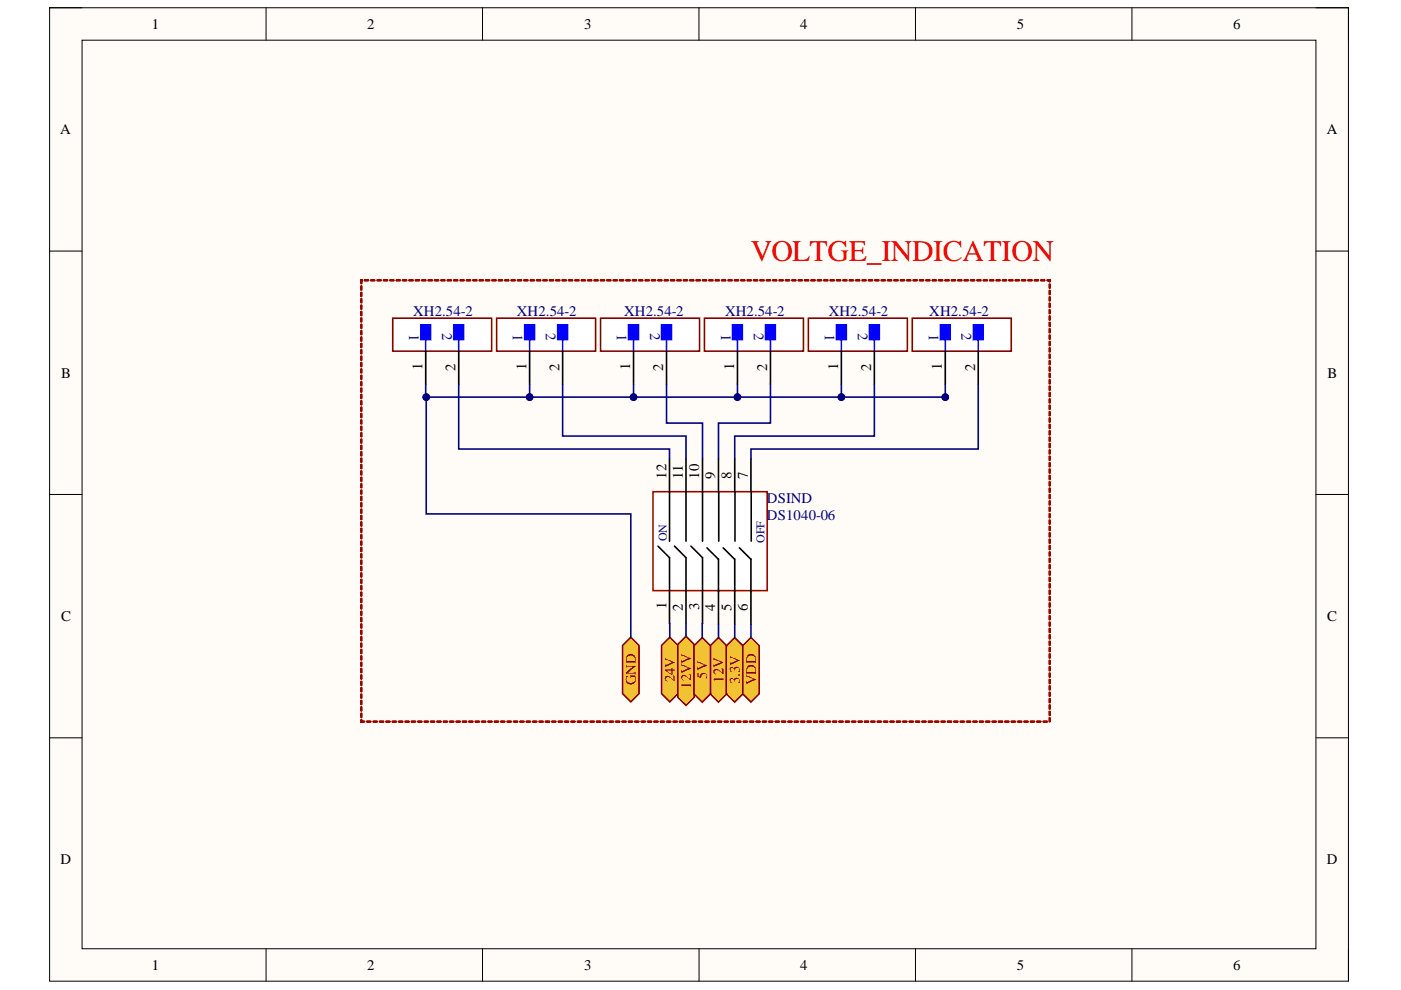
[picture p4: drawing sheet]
<svg xmlns="http://www.w3.org/2000/svg" width="297mm" height="210mm" viewBox="0 0 297 210" stroke-linecap="round" stroke-linejoin="round" font-family="sans-serif">
<path d="M10.5 1.6h275.4v206.4h-275.4z" fill-rule="evenodd" fill="#fffcf8"/>
<path d="M10.5 1.6h275.4v206.4h-275.4z" fill="none" stroke="#000" stroke-width=".21"/>
<path d="M17.4 8.5h261.6v192.7h-261.6z" fill-rule="evenodd" fill="#fffcf8"/>
<g fill="none" stroke="#000" stroke-width=".21">
<path d="M10.5 1.6h6.9M17.4 8.5h261.6v192.7h-261.6zM56.4 1.6v6.9M102.3 1.6v6.9M148.2 1.6v6.9M194.1 1.6v6.9M240 1.6v6.9M279 1.6h6.9v6.9M10.5 53.2h6.9M279 53.2h6.9M10.5 104.8h6.9M279 104.8h6.9"/>
<path d="M10.5 156.4h6.9M279 156.4h6.9M56.4 201.2v6.8M102.3 201.2v6.8M148.2 201.2v6.8M194.1 201.2v6.8M240 201.2v6.8M285.9 201.2v6.8"/>
</g>
<path d="M83.3 67.5h20.9v7h-20.9z" fill-rule="evenodd" fill="#fff"/>
<path d="M83.3 67.5h20.9v7h-20.9z" fill="none" stroke="#800000" stroke-width=".34"/>
<path d="M89.2 68.9h2.1v3.1h-2.1z" fill-rule="evenodd" fill="#00f"/>
<path d="M89.2 68.9h2.1v3.1h-2.1zM90.3 72v2.5" fill="none" stroke="#00f" stroke-width=".34"/>
<path d="M96.2 68.9h2.1v3.1h-2.1z" fill-rule="evenodd" fill="#00f"/>
<path d="M96.2 68.9h2.1v3.1h-2.1zM97.3 72v2.5" fill="none" stroke="#00f" stroke-width=".34"/>
<path d="M90.3 74.5v6.9M97.3 74.5v6.9" fill="none" stroke="#000" stroke-width=".34"/>
<path d="M132 136.9l1.7-1.8 1.8 1.8v10.2l-1.8 1.7-1.7-1.7z" fill-rule="evenodd" fill="#f1c232"/>
<path d="M132 136.9l1.7-1.8 1.8 1.8v10.2l-1.8 1.7-1.7-1.7z" fill="none" stroke="#800000" stroke-width=".34"/>
<path d="M105.3 67.5h21v7h-21z" fill-rule="evenodd" fill="#fff"/>
<path d="M105.3 67.5h21v7h-21z" fill="none" stroke="#800000" stroke-width=".34"/>
<path d="M111.2 68.9h2.1v3.1h-2.1z" fill-rule="evenodd" fill="#00f"/>
<path d="M111.2 68.9h2.1v3.1h-2.1zM112.3 72v2.5" fill="none" stroke="#00f" stroke-width=".34"/>
<path d="M118.2 68.9h2.1v3.1h-2.1z" fill-rule="evenodd" fill="#00f"/>
<path d="M118.2 68.9h2.1v3.1h-2.1zM119.3 72v2.5" fill="none" stroke="#00f" stroke-width=".34"/>
<path d="M112.3 74.5v6.9M119.3 74.5v6.9" fill="none" stroke="#000" stroke-width=".34"/>
<path d="M127.3 67.5h21v7h-21z" fill-rule="evenodd" fill="#fff"/>
<path d="M127.3 67.5h21v7h-21z" fill="none" stroke="#800000" stroke-width=".34"/>
<path d="M133.3 68.9h2.1v3.1h-2.1z" fill-rule="evenodd" fill="#00f"/>
<path d="M133.3 68.9h2.1v3.1h-2.1zM134.3 72v2.5" fill="none" stroke="#00f" stroke-width=".34"/>
<path d="M140.3 68.9h2.1v3.1h-2.1z" fill-rule="evenodd" fill="#00f"/>
<path d="M140.3 68.9h2.1v3.1h-2.1zM141.3 72v2.5" fill="none" stroke="#00f" stroke-width=".34"/>
<path d="M134.3 74.5v6.9M141.3 74.5v6.9" fill="none" stroke="#000" stroke-width=".34"/>
<path d="M149.4 67.5h20.9v7h-20.9z" fill-rule="evenodd" fill="#fff"/>
<path d="M149.4 67.5h20.9v7h-20.9z" fill="none" stroke="#800000" stroke-width=".34"/>
<path d="M155.3 68.9h2.1v3.1h-2.1z" fill-rule="evenodd" fill="#00f"/>
<path d="M155.3 68.9h2.1v3.1h-2.1zM156.3 72v2.5" fill="none" stroke="#00f" stroke-width=".34"/>
<path d="M162.3 68.9h2.1v3.1h-2.1z" fill-rule="evenodd" fill="#00f"/>
<path d="M162.3 68.9h2.1v3.1h-2.1zM163.3 72v2.5" fill="none" stroke="#00f" stroke-width=".34"/>
<path d="M156.3 74.5v6.9M163.3 74.5v6.9" fill="none" stroke="#000" stroke-width=".34"/>
<path d="M171.4 67.5h21v7h-21z" fill-rule="evenodd" fill="#fff"/>
<path d="M171.4 67.5h21v7h-21z" fill="none" stroke="#800000" stroke-width=".34"/>
<path d="M177.3 68.9h2.1v3.1h-2.1z" fill-rule="evenodd" fill="#00f"/>
<path d="M177.3 68.9h2.1v3.1h-2.1zM178.4 72v2.5" fill="none" stroke="#00f" stroke-width=".34"/>
<path d="M184.3 68.9h2.1v3.1h-2.1z" fill-rule="evenodd" fill="#00f"/>
<path d="M184.3 68.9h2.1v3.1h-2.1zM185.4 72v2.5" fill="none" stroke="#00f" stroke-width=".34"/>
<path d="M178.4 74.5v7M185.4 74.5v7" fill="none" stroke="#000" stroke-width=".34"/>
<path d="M193.4 67.5h21v7h-21z" fill-rule="evenodd" fill="#fff"/>
<path d="M193.4 67.5h21v7h-21z" fill="none" stroke="#800000" stroke-width=".34"/>
<path d="M199.4 68.9h2.1v3.1h-2.1z" fill-rule="evenodd" fill="#00f"/>
<path d="M199.4 68.9h2.1v3.1h-2.1zM200.4 72v2.5" fill="none" stroke="#00f" stroke-width=".34"/>
<path d="M206.4 68.9h2.1v3.1h-2.1z" fill-rule="evenodd" fill="#00f"/>
<path d="M206.4 68.9h2.1v3.1h-2.1zM207.4 72v2.5" fill="none" stroke="#00f" stroke-width=".34"/>
<path d="M200.4 74.5v7M207.4 74.5v7" fill="none" stroke="#000" stroke-width=".34"/>
<path d="M76.5 152.5l.3 .2v.3l-.2 .2-.2-.2zM76.5 151.2l.3 .1v.7l-.2 .2-.2-.2zM76.5 149.8l.3 .2v.6l-.2 .2-.2-.2zM76.5 148.5l.3 .1v.7l-.2 .2-.2-.2zM76.5 147.1l.3 .2v.6l-.2 .2-.2-.2zM76.5 145.8l.3 .1v.7l-.2 .2-.2-.2zM76.5 144.4l.3 .2v.6l-.2 .2-.2-.2zM76.5 143.1l.3 .1v.7l-.2 .1-.2-.1zM76.5 141.7l.3 .1v.7l-.2 .2-.2-.2zM76.5 140.4l.3 .1v.7l-.2 .1-.2-.1zM76.5 139l.3 .1v.7l-.2 .2-.2-.2zM76.5 137.7l.3 .1v.7l-.2 .1-.2-.1zM76.5 136.3l.3 .1v.7l-.2 .2-.2-.2zM76.5 135l.3 .1v.7l-.2 .1-.2-.1zM76.5 133.6l.3 .1v.7l-.2 .2-.2-.2zM76.5 132.3l.3 .1v.7l-.2 .1-.2-.1zM76.5 130.9l.3 .1v.7l-.2 .2-.2-.2zM76.5 129.6l.3 .1v.7l-.2 .1-.2-.1zM76.5 128.2l.3 .1v.7l-.2 .2-.2-.2zM76.5 126.9l.3 .1v.7l-.2 .1-.2-.1zM76.5 125.5l.3 .1v.7l-.2 .2-.2-.2zM76.5 124.2l.3 .1v.7l-.2 .1-.2-.1zM76.5 122.8l.3 .1v.7l-.2 .2-.2-.2zM76.5 121.5l.3 .1v.6l-.2 .2-.2-.2zM76.5 120.1l.3 .1v.7l-.2 .2-.2-.2zM76.5 118.7l.3 .2v.6l-.2 .2-.2-.2zM76.5 117.4l.3 .1v.7l-.2 .2-.2-.2zM76.5 116l.3 .2v.6l-.2 .2-.2-.2zM76.5 114.7l.3 .1v.7l-.2 .2-.2-.2zM76.5 113.3l.3 .2v.6l-.2 .2-.2-.2zM76.5 112l.3 .1v.7l-.2 .2-.2-.2zM76.5 110.6l.3 .2v.6l-.2 .2-.2-.2zM76.5 109.3l.3 .1v.7l-.2 .1-.2-.1zM76.5 107.9l.3 .2v.6l-.2 .2-.2-.2zM76.5 106.6l.3 .1v.7l-.2 .1-.2-.1zM76.5 105.2l.3 .1v.7l-.2 .2-.2-.2zM76.5 103.9l.3 .1v.7l-.2 .1-.2-.1zM76.5 102.5l.3 .1v.7l-.2 .2-.2-.2zM76.5 101.2l.3 .1v.7l-.2 .1-.2-.1zM76.5 99.8l.3 .1v.7l-.2 .2-.2-.2zM76.5 98.5l.3 .1v.7l-.2 .1-.2-.1zM76.5 97.1l.3 .1v.7l-.2 .2-.2-.2zM76.5 95.8l.3 .1v.7l-.2 .1-.2-.1zM76.5 94.4l.3 .1v.7l-.2 .2-.2-.2zM76.5 93.1l.3 .1v.7l-.2 .1-.2-.1zM76.5 91.7l.3 .1v.7l-.2 .2-.2-.2zM76.5 90.4l.3 .1v.7l-.2 .1-.2-.1zM76.5 89l.3 .1v.7l-.2 .2-.2-.2zM76.5 87.7l.3 .1v.6l-.2 .2-.2-.2zM76.5 86.3l.3 .1v.7l-.2 .2-.2-.2zM76.5 84.9l.3 .2v.6l-.2 .2-.2-.2zM76.5 83.6l.3 .1v.7l-.2 .2-.2-.2zM76.5 82.2l.3 .2v.6l-.2 .2-.2-.2zM76.5 80.9l.3 .1v.7l-.2 .2-.2-.2zM76.5 79.5l.3 .2v.6l-.2 .2-.2-.2zM76.5 78.2l.3 .1v.7l-.2 .2-.2-.2zM76.5 76.8l.3 .2v.6l-.2 .2-.2-.2zM76.5 75.5l.3 .1v.7l-.2 .1-.2-.1zM76.5 74.1l.3 .2v.6l-.2 .2-.2-.2zM76.5 72.8l.3 .1v.7l-.2 .1-.2-.1zM76.5 71.4l.3 .1v.7l-.2 .2-.2-.2zM76.5 70.1l.3 .1v.7l-.2 .1-.2-.1zM76.5 68.7l.3 .1v.7l-.2 .2-.2-.2zM76.5 67.4l.3 .1v.7l-.2 .1-.2-.1zM76.5 66l.3 .1v.7l-.2 .2-.2-.2zM76.5 64.7l.3 .1v.7l-.2 .1-.2-.1zM76.5 63.3l.3 .1v.7l-.2 .2-.2-.2zM76.5 62l.3 .1v.7l-.2 .1-.2-.1zM76.5 60.6l.3 .1v.7l-.2 .2-.2-.2zM76.4 59.3l.4 .1-.2 .2 .2-.2v.7l-.2 .1-.2-.1zM77.2 59.3h.8l.2 .1-.2 .2h-.7zM78.6 59.3h.8l.1 .1-.1 .2h-.7zM79.9 59.3h.8l.2 .1-.2 .2h-.7zM81.3 59.3h.8l.1 .1-.1 .2h-.7zM82.6 59.3h.8l.2 .1-.2 .2h-.7zM84 59.3h.8l.1 .1-.1 .2h-.7zM85.3 59.3h.8l.2 .1-.2 .2h-.6zM86.7 59.3h.8l.2 .1-.2 .2h-.7zM88 59.3h.8l.2 .1-.2 .2h-.6zM89.4 59.3h.8l.2 .1-.2 .2h-.7zM90.7 59.3h.8l.2 .1-.2 .2h-.6zM92.1 59.3h.8l.2 .1-.2 .2h-.7zM93.5 59.3h.7l.2 .1-.2 .2h-.6zM94.8 59.3h.8l.2 .1-.2 .2h-.7zM96.2 59.3h.8l.1 .1-.1 .2h-.7zM97.5 59.3h.8l.2 .1-.2 .2h-.7zM98.9 59.3h.8l.1 .1-.1 .2h-.7zM100.2 59.3h.8l.2 .1-.2 .2h-.7zM101.6 59.3h.8l.1 .1-.1 .2h-.7zM102.9 59.3h.8l.2 .1-.2 .2h-.7zM104.3 59.3h.8l.1 .1-.1 .2h-.7zM105.6 59.3h.8l.2 .1-.2 .2h-.7zM107 59.3h.8l.1 .1-.1 .2h-.7zM108.3 59.3h.8l.2 .1-.2 .2h-.6zM109.7 59.3h.8l.2 .1-.2 .2h-.7zM111 59.3h.8l.2 .1-.2 .2h-.6zM112.4 59.3h.8l.2 .1-.2 .2h-.7zM113.7 59.3h.8l.2 .1-.2 .2h-.6zM115.1 59.3h.8l.2 .1-.2 .2h-.7zM116.5 59.3h.7l.2 .1-.2 .2h-.6zM117.8 59.3h.8l.2 .1-.2 .2h-.7zM119.2 59.3h.8l.1 .1-.1 .2h-.7zM120.5 59.3h.8l.2 .1-.2 .2h-.7zM121.9 59.3h.8l.1 .1-.1 .2h-.7zM123.2 59.3h.8l.2 .1-.2 .2h-.7zM124.6 59.3h.8l.1 .1-.1 .2h-.7zM125.9 59.3h.8l.2 .1-.2 .2h-.7zM127.3 59.3h.8l.1 .1-.1 .2h-.7zM128.6 59.3h.8l.2 .1-.2 .2h-.7zM130 59.3h.8l.1 .1-.1 .2h-.7zM131.3 59.3h.8l.2 .1-.2 .2h-.6zM132.7 59.3h.8l.2 .1-.2 .2h-.7zM134 59.3h.8l.2 .1-.2 .2h-.6zM135.4 59.3h.8l.2 .1-.2 .2h-.7zM136.7 59.3h.8l.2 .1-.2 .2h-.6zM138.1 59.3h.8l.2 .1-.2 .2h-.7zM139.5 59.3h.7l.2 .1-.2 .2h-.6zM140.8 59.3h.8l.2 .1-.2 .2h-.7zM142.2 59.3h.8l.1 .1-.1 .2h-.7zM143.5 59.3h.8l.2 .1-.2 .2h-.7zM144.9 59.3h.8l.1 .1-.1 .2h-.7zM146.2 59.3h.8l.2 .1-.2 .2h-.7zM147.6 59.3h.8l.1 .1-.1 .2h-.7zM148.9 59.3h.8l.2 .1-.2 .2h-.7zM150.3 59.3h.8l.1 .1-.1 .2h-.7zM151.6 59.3h.8l.2 .1-.2 .2h-.7zM153 59.3h.8l.1 .1-.1 .2h-.7zM154.3 59.3h.8l.2 .1-.2 .2h-.6zM155.7 59.3h.8l.2 .1-.2 .2h-.7zM157 59.3h.8l.2 .1-.2 .2h-.6zM158.4 59.3h.8l.2 .1-.2 .2h-.7zM159.7 59.3h.8l.2 .1-.2 .2h-.6zM161.1 59.3h.8l.2 .1-.2 .2h-.7zM162.4 59.3h.8l.2 .1-.2 .2h-.6zM163.8 59.3h.8l.2 .1-.2 .2h-.7zM165.2 59.3h.8l.1 .1-.1 .2h-.7zM166.5 59.3h.8l.2 .1-.2 .2h-.7zM167.9 59.3h.8l.1 .1-.1 .2h-.7zM169.2 59.3h.8l.2 .1-.2 .2h-.7zM170.6 59.3h.8l.1 .1-.1 .2h-.7zM171.9 59.3h.8l.2 .1-.2 .2h-.7zM173.3 59.3h.8l.1 .1-.1 .2h-.7zM174.6 59.3h.8l.2 .1-.2 .2h-.7zM176 59.3h.8l.1 .1-.1 .2h-.7zM177.3 59.3h.8l.2 .1-.2 .2h-.6zM178.7 59.3h.8l.2 .1-.2 .2h-.7zM180 59.3h.8l.2 .1-.2 .2h-.6zM181.4 59.3h.8l.2 .1-.2 .2h-.7zM182.7 59.3h.8l.2 .1-.2 .2h-.6zM184.1 59.3h.8l.2 .1-.2 .2h-.7zM185.4 59.3h.8l.2 .1-.2 .2h-.6zM186.8 59.3h.8l.2 .1-.2 .2h-.7zM188.2 59.3h.8l.1 .1-.1 .2h-.7zM189.5 59.3h.8l.2 .1-.2 .2h-.7zM190.9 59.3h.8l.1 .1-.1 .2h-.7zM192.2 59.3h.8l.2 .1-.2 .2h-.7zM193.6 59.3h.8l.1 .1-.1 .2h-.7zM194.9 59.3h.8l.2 .1-.2 .2h-.7zM196.3 59.3h.8l.1 .1-.1 .2h-.7zM197.6 59.3h.8l.2 .1-.2 .2h-.7zM199 59.3h.8l.1 .1-.1 .2h-.7zM200.3 59.3h.8l.2 .1-.2 .2h-.6zM201.7 59.3h.8l.1 .1-.1 .2h-.7zM203 59.3h.8l.2 .1-.2 .2h-.6zM204.4 59.3h.8l.2 .1-.2 .2h-.7zM205.7 59.3h.8l.2 .1-.2 .2h-.6zM207.1 59.3h.8l.2 .1-.2 .2h-.7zM208.4 59.3h.8l.2 .1-.2 .2h-.6zM209.8 59.3h.8l.2 .1-.2 .2h-.7zM211.2 59.3h.8l.1 .1-.1 .2h-.7zM212.5 59.3h.8l.2 .1-.2 .2h-.7zM213.9 59.3h.8l.1 .1-.1 .2h-.7zM215.2 59.3h.8l.2 .1-.2 .2h-.7zM216.6 59.3h.8l.1 .1-.1 .2h-.7zM217.9 59.3h.8l.2 .1-.2 .2h-.7zM219.3 59.3h.8l.1 .1-.1 .2h-.7zM220.6 59.3h.8l.2 .1-.2 .2h-.7zM222 59.3h.7v.5h-.3v-.4l.2 .2h-.6zM222.4 60.2l.3 .1v.7l-.1 .2-.2-.2zM222.4 61.6l.3 .1v.7l-.1 .1-.2-.1zM222.4 62.9l.3 .1v.7l-.1 .2-.2-.2zM222.4 64.3l.3 .1v.7l-.1 .1-.2-.1zM222.4 65.6l.3 .1v.7l-.1 .2-.2-.2zM222.4 67l.3 .1v.7l-.1 .1-.2-.1zM222.4 68.3l.3 .1v.7l-.1 .2-.2-.2zM222.4 69.7l.3 .1v.7l-.1 .1-.2-.1zM222.4 71l.3 .1v.7l-.1 .2-.2-.2zM222.4 72.4l.3 .1v.7l-.1 .1-.2-.1zM222.4 73.7l.3 .1v.7l-.1 .2-.2-.2zM222.4 75.1l.3 .1v.7l-.1 .1-.2-.1zM222.4 76.4l.3 .2v.6l-.1 .2-.2-.2zM222.4 77.8l.3 .1v.7l-.1 .2-.2-.2zM222.4 79.1l.3 .2v.6l-.1 .2-.2-.2zM222.4 80.5l.3 .1v.7l-.1 .2-.2-.2zM222.4 81.8l.3 .2v.6l-.1 .2-.2-.2zM222.4 83.2l.3 .1v.7l-.1 .2-.2-.2zM222.4 84.5l.3 .2v.6l-.1 .2-.2-.2zM222.4 85.9l.3 .1v.7l-.1 .2-.2-.2zM222.4 87.2l.3 .2v.6l-.1 .2-.2-.2zM222.4 88.6l.3 .1v.7l-.1 .2-.2-.2zM222.4 90l.3 .1v.6l-.1 .2-.2-.2zM222.4 91.3l.3 .1v.7l-.1 .2-.2-.2zM222.4 92.7l.3 .1v.7l-.1 .1-.2-.1zM222.4 94l.3 .1v.7l-.1 .2-.2-.2zM222.4 95.4l.3 .1v.7l-.1 .1-.2-.1zM222.4 96.7l.3 .1v.7l-.1 .2-.2-.2zM222.4 98.1l.3 .1v.7l-.1 .1-.2-.1zM222.4 99.4l.3 .1v.7l-.1 .2-.2-.2zM222.4 100.8l.3 .1v.7l-.1 .1-.2-.1zM222.4 102.1l.3 .1v.7l-.1 .2-.2-.2zM222.4 103.5l.3 .1v.7l-.1 .1-.2-.1zM222.4 104.8l.3 .1v.7l-.1 .2-.2-.2zM222.4 106.2l.3 .1v.7l-.1 .1-.2-.1zM222.4 107.5l.3 .1v.7l-.1 .2-.2-.2zM222.4 108.9l.3 .1v.7l-.1 .1-.2-.1zM222.4 110.2l.3 .2v.6l-.1 .2-.2-.2zM222.4 111.6l.3 .1v.7l-.1 .1-.2-.1zM222.4 112.9l.3 .2v.6l-.1 .2-.2-.2zM222.4 114.3l.3 .1v.7l-.1 .2-.2-.2zM222.4 115.6l.3 .2v.6l-.1 .2-.2-.2zM222.4 117l.3 .1v.7l-.1 .2-.2-.2zM222.4 118.3l.3 .2v.6l-.1 .2-.2-.2zM222.4 119.7l.3 .1v.7l-.1 .2-.2-.2zM222.4 121l.3 .2v.6l-.1 .2-.2-.2zM222.4 122.4l.3 .1v.7l-.1 .2-.2-.2zM222.4 123.8l.3 .1v.6l-.1 .2-.2-.2zM222.4 125.1l.3 .1v.7l-.1 .2-.2-.2zM222.4 126.5l.3 .1v.7l-.1 .1-.2-.1zM222.4 127.8l.3 .1v.7l-.1 .2-.2-.2zM222.4 129.2l.3 .1v.7l-.1 .1-.2-.1zM222.4 130.5l.3 .1v.7l-.1 .2-.2-.2zM222.4 131.9l.3 .1v.7l-.1 .1-.2-.1zM222.4 133.2l.3 .1v.7l-.1 .2-.2-.2zM222.4 134.6l.3 .1v.7l-.1 .1-.2-.1zM222.4 135.9l.3 .1v.7l-.1 .2-.2-.2zM222.4 137.3l.3 .1v.7l-.1 .1-.2-.1zM222.4 138.6l.3 .1v.7l-.1 .2-.2-.2zM222.4 140l.3 .1v.7l-.1 .1-.2-.1zM222.4 141.3l.3 .1v.7l-.1 .2-.2-.2zM222.4 142.7l.3 .1v.7l-.1 .1-.2-.1zM222.4 144l.3 .2v.6l-.1 .2-.2-.2zM222.4 145.4l.3 .1v.7l-.1 .1-.2-.1zM222.4 146.7l.3 .2v.6l-.1 .2-.2-.2zM222.4 148.1l.3 .1v.7l-.1 .2-.2-.2zM222.4 149.4l.3 .2v.6l-.1 .2-.2-.2zM222.4 150.8l.3 .1v.7l-.1 .2-.2-.2zM222.4 152.1l.3 .2v.6l-.1 .2-.2-.2zM221.1 152.9l.8-.1 .2 .2-.2 .2h-.6zM219.8 152.9l.8-.1 .2 .2-.2 .2h-.7zM218.4 152.9l.8-.1 .2 .2-.2 .2h-.6zM217.1 152.9l.8-.1 .1 .2-.1 .2h-.7zM215.7 152.9l.8-.1 .2 .2-.2 .2h-.6zM214.4 152.9l.8-.1 .1 .2-.1 .2h-.7zM213 152.9l.8-.1 .2 .2-.2 .2h-.7zM211.7 152.9l.8-.1 .1 .2-.1 .2h-.7zM210.3 152.9l.8-.1 .2 .2-.2 .2h-.7zM209 152.9l.8-.1 .1 .2-.1 .2h-.7zM207.6 152.9l.8-.1 .2 .2-.2 .2h-.7zM206.3 152.9l.8-.1 .1 .2-.1 .2h-.7zM204.9 152.9l.8-.1 .2 .2-.2 .2h-.7zM203.6 152.9l.8-.1 .1 .2-.1 .2h-.7zM202.2 152.9l.8-.1 .2 .2-.2 .2h-.7zM200.8 152.9l.8-.1 .2 .2-.2 .2h-.6zM199.5 152.9l.8-.1 .2 .2-.2 .2h-.7zM198.1 152.9l.8-.1 .2 .2-.2 .2h-.6zM196.8 152.9l.8-.1 .2 .2-.2 .2h-.7zM195.4 152.9l.8-.1 .2 .2-.2 .2h-.6zM194.1 152.9l.8-.1 .2 .2-.2 .2h-.7zM192.7 152.9l.8-.1 .2 .2-.2 .2h-.6zM191.4 152.9l.8-.1 .1 .2-.1 .2h-.7zM190 152.9l.8-.1 .2 .2-.2 .2h-.7zM188.7 152.9l.8-.1 .1 .2-.1 .2h-.7zM187.3 152.9l.8-.1 .2 .2-.2 .2h-.7zM186 152.9l.8-.1 .1 .2-.1 .2h-.7zM184.6 152.9l.8-.1 .2 .2-.2 .2h-.7zM183.3 152.9l.8-.1 .1 .2-.1 .2h-.7zM181.9 152.9l.8-.1 .2 .2-.2 .2h-.7zM180.6 152.9l.8-.1 .1 .2-.1 .2h-.7zM179.2 152.9l.8-.1 .2 .2-.2 .2h-.7zM177.8 152.9l.8-.1 .2 .2-.2 .2h-.6zM176.5 152.9l.8-.1 .2 .2-.2 .2h-.7zM175.1 152.9l.8-.1 .2 .2-.2 .2h-.6zM173.8 152.9l.8-.1 .2 .2-.2 .2h-.7zM172.4 152.9l.8-.1 .2 .2-.2 .2h-.6zM171.1 152.9l.8-.1 .2 .2-.2 .2h-.7zM169.7 152.9l.8-.1 .2 .2-.2 .2h-.6zM168.4 152.9l.8-.1 .1 .2-.1 .2h-.7zM167 152.9l.8-.1 .2 .2-.2 .2h-.7zM165.7 152.9l.8-.1 .1 .2-.1 .2h-.7zM164.3 152.9l.8-.1 .2 .2-.2 .2h-.7zM163 152.9l.8-.1 .1 .2-.1 .2h-.7zM161.6 152.9l.8-.1 .2 .2-.2 .2h-.7zM160.3 152.9l.8-.1 .1 .2-.1 .2h-.7zM158.9 152.9l.8-.1 .2 .2-.2 .2h-.7zM157.6 152.9l.8-.1 .1 .2-.1 .2h-.7zM156.2 152.9l.8-.1 .2 .2-.2 .2h-.7zM154.9 152.9l.7-.1 .2 .2-.2 .2h-.6zM153.5 152.9l.8-.1 .2 .2-.2 .2h-.7zM152.1 152.9l.8-.1 .2 .2-.2 .2h-.6zM150.8 152.9l.8-.1 .2 .2-.2 .2h-.7zM149.4 152.9l.8-.1 .2 .2-.2 .2h-.6zM148.1 152.9l.8-.1 .2 .2-.2 .2h-.7zM146.7 152.9l.8-.1 .2 .2-.2 .2h-.6zM145.4 152.9l.8-.1 .1 .2-.1 .2h-.7zM144 152.9l.8-.1 .2 .2-.2 .2h-.7zM142.7 152.9l.8-.1 .1 .2-.1 .2h-.7zM141.3 152.9l.8-.1 .2 .2-.2 .2h-.7zM140 152.9l.8-.1 .1 .2-.1 .2h-.7zM138.6 152.9l.8-.1 .2 .2-.2 .2h-.7zM137.3 152.9l.8-.1 .1 .2-.1 .2h-.7zM135.9 152.9l.8-.1 .2 .2-.2 .2h-.7zM134.6 152.9l.8-.1 .1 .2-.1 .2h-.7zM133.2 152.9l.8-.1 .2 .2-.2 .2h-.7zM131.9 152.9l.7-.1 .2 .2-.2 .2h-.6zM130.5 152.9l.8-.1 .2 .2-.2 .2h-.7zM129.1 152.9l.8-.1 .2 .2-.2 .2h-.6zM127.8 152.9l.8-.1 .2 .2-.2 .2h-.7zM126.4 152.9l.8-.1 .2 .2-.2 .2h-.6zM125.1 152.9l.8-.1 .2 .2-.2 .2h-.7zM123.7 152.9l.8-.1 .2 .2-.2 .2h-.6zM122.4 152.9l.8-.1 .1 .2-.1 .2h-.7zM121 152.9l.8-.1 .2 .2-.2 .2h-.7zM119.7 152.9l.8-.1 .1 .2-.1 .2h-.7zM118.3 152.9l.8-.1 .2 .2-.2 .2h-.7zM117 152.9l.8-.1 .1 .2-.1 .2h-.7zM115.6 152.9l.8-.1 .2 .2-.2 .2h-.7zM114.3 152.9l.8-.1 .1 .2-.1 .2h-.7zM112.9 152.9l.8-.1 .2 .2-.2 .2h-.7zM111.6 152.9l.8-.1 .1 .2-.1 .2h-.7zM110.2 152.9l.8-.1 .2 .2-.2 .2h-.7zM108.9 152.9l.7-.1 .2 .2-.2 .2h-.6zM107.5 152.9l.8-.1 .2 .2-.2 .2h-.7zM106.1 152.9l.8-.1 .2 .2-.2 .2h-.6zM104.8 152.9l.8-.1 .2 .2-.2 .2h-.7zM103.4 152.9l.8-.1 .2 .2-.2 .2h-.6zM102.1 152.9l.8-.1 .2 .2-.2 .2h-.7zM100.7 152.9l.8-.1 .2 .2-.2 .2h-.6zM99.4 152.9l.8-.1 .1 .2-.1 .2h-.7zM98 152.9l.8-.1 .2 .2-.2 .2h-.7zM96.7 152.9l.8-.1 .1 .2-.1 .2h-.7zM95.3 152.9l.8-.1 .2 .2-.2 .2h-.7zM94 152.9l.8-.1 .1 .2-.1 .2h-.7zM92.6 152.9l.8-.1 .2 .2-.2 .2h-.7zM91.3 152.9l.8-.1 .1 .2-.1 .2h-.7zM89.9 152.9l.8-.1 .2 .2-.2 .2h-.7zM88.6 152.9l.8-.1 .1 .2-.1 .2h-.7zM87.2 152.9l.8-.1 .2 .2-.2 .2h-.7zM85.9 152.9l.7-.1 .2 .2-.2 .2h-.6zM84.5 152.9l.8-.1 .2 .2-.2 .2h-.7zM83.1 152.9l.8-.1 .2 .2-.2 .2h-.6zM81.8 152.9l.8-.1 .2 .2-.2 .2h-.7zM80.4 152.9l.8-.1 .2 .2-.2 .2h-.6zM79.1 152.9l.8-.1 .2 .2-.2 .2h-.7zM77.7 152.9l.8-.1 .2 .2-.2 .2h-.6zM76.5 152.9l.7-.1 .1 .2-.1 .2h-.6z" fill="#980000" stroke="#980000" stroke-width=".21"/>
<path d="M138.5 104.3h24.2v20.9h-24.2z" fill-rule="evenodd" fill="#fff"/>
<path d="M138.5 104.3h24.2v20.9h-24.2z" fill="none" stroke="#980000" stroke-width=".34"/>
<g fill="none" stroke="#000" stroke-width=".34">
<path d="M141.9 97.3v17.4M145.4 97.3v17.4M148.9 97.3v17.4M152.3 97.3v7M155.8 97.3v7M159.2 97.3v7M139.5 115.8l2.4 2.4v14M143 115.8l2.4 2.4v14M146.5 115.8l2.4 2.4v14M149.9 116.2l2.4 2.4M152.3 118.5v13.9M152.4 104.3v10.4"/>
<path d="M153.3 116.2l2.5 2.4M155.8 118.5v13.9M155.8 104.3v10.4M156.8 116.2l2.4 2.4M159.2 118.5v13.9M159.3 104.3v10.4"/>
</g>
<path d="M90.3 81.4v2.8h.1" fill="none" stroke="#000080" stroke-width=".34"/>
<circle cx="90.4" cy="84.2" r=".7" fill="#000080"/>
<circle cx="90.4" cy="84.2" r=".7" fill="none" stroke="#000080" stroke-width=".21"/>
<path d="M97.3 81.4v13.8h44.6v2.1M112.3 84.2h-21.9v24.8h43.3v26.1" fill="none" stroke="#000080" stroke-width=".34"/>
<circle cx="90.4" cy="84.2" r=".7" fill="#000080"/>
<circle cx="90.4" cy="84.2" r=".7" fill="none" stroke="#000080" stroke-width=".21"/>
<circle cx="112.3" cy="84.2" r=".7" fill="#000080"/>
<circle cx="112.3" cy="84.2" r=".7" fill="none" stroke="#000080" stroke-width=".21"/>
<path d="M112.3 81.4v2.8h22M119.3 81.4v11.1h26.1v4.8" fill="none" stroke="#000080" stroke-width=".34"/>
<circle cx="112.3" cy="84.2" r=".7" fill="#000080"/>
<circle cx="112.3" cy="84.2" r=".7" fill="none" stroke="#000080" stroke-width=".21"/>
<circle cx="134.3" cy="84.2" r=".7" fill="#000080"/>
<circle cx="134.3" cy="84.2" r=".7" fill="none" stroke="#000080" stroke-width=".21"/>
<path d="M134.3 81.4v2.8h22M141.3 81.4v8.3h7.6v7.6" fill="none" stroke="#000080" stroke-width=".34"/>
<circle cx="134.3" cy="84.2" r=".7" fill="#000080"/>
<circle cx="134.3" cy="84.2" r=".7" fill="none" stroke="#000080" stroke-width=".21"/>
<circle cx="156.4" cy="84.2" r=".7" fill="#000080"/>
<circle cx="156.4" cy="84.2" r=".7" fill="none" stroke="#000080" stroke-width=".21"/>
<path d="M156.4 81.5v2.7h22M163.3 81.4v8.3h-11v7.6" fill="none" stroke="#000080" stroke-width=".34"/>
<circle cx="156.4" cy="84.2" r=".7" fill="#000080"/>
<circle cx="156.4" cy="84.2" r=".7" fill="none" stroke="#000080" stroke-width=".21"/>
<circle cx="178.4" cy="84.2" r=".7" fill="#000080"/>
<circle cx="178.4" cy="84.2" r=".7" fill="none" stroke="#000080" stroke-width=".21"/>
<path d="M178.4 81.5v2.7h22M185.4 81.5v11h-29.6v4.8" fill="none" stroke="#000080" stroke-width=".34"/>
<circle cx="178.4" cy="84.2" r=".7" fill="#000080"/>
<circle cx="178.4" cy="84.2" r=".7" fill="none" stroke="#000080" stroke-width=".21"/>
<circle cx="200.4" cy="84.2" r=".7" fill="#000080"/>
<circle cx="200.4" cy="84.2" r=".7" fill="none" stroke="#000080" stroke-width=".21"/>
<path d="M200.4 81.5l.1 2.7" fill="none" stroke="#000080" stroke-width=".34"/>
<circle cx="200.4" cy="84.2" r=".7" fill="#000080"/>
<circle cx="200.4" cy="84.2" r=".7" fill="none" stroke="#000080" stroke-width=".21"/>
<path d="M207.4 81.5v13.7h-48.2v2.1" fill="none" stroke="#000080" stroke-width=".34"/>
<text font-size="13.8" fill="#000080" x="140.1" y="144.6">PO24V</text>
<g font-size="13.4" fill="#000080">
<text x="147.1" y="144.8">PO5V</text>
<text x="157.3" y="144.8">POVDD</text>
</g>
<text font-size="6.3" fill="#f00" x="159.2" y="55.3">VOLTGE_INDICATION</text>
<g font-size="3.1">
<text x="32.2" y="6.2">1</text>
<text x="77.9" y="6.2">2</text>
<text x="123.9" y="6.2">3</text>
<text x="169.6" y="6.2">4</text>
<text x="215.6" y="6.2">5</text>
<text x="261.4" y="6.2">6</text>
<text x="12.8" y="28.5">A</text>
<text x="281.3" y="28.5">A</text>
<text x="12.9" y="80.1">B</text>
<text x="89.5" y="78.4" transform="rotate(-90 89.5 78.4)">1</text>
<text x="96.6" y="78.7" transform="rotate(-90 96.6 78.7)">2</text>
<text x="111.6" y="78.4" transform="rotate(-90 111.6 78.4)">1</text>
<text x="118.6" y="78.7" transform="rotate(-90 118.6 78.7)">2</text>
<text x="133.6" y="78.4" transform="rotate(-90 133.6 78.4)">1</text>
<text x="140.6" y="78.7" transform="rotate(-90 140.6 78.7)">2</text>
<text x="155.7" y="78.4" transform="rotate(-90 155.7 78.4)">1</text>
<text x="162.7" y="78.7" transform="rotate(-90 162.7 78.7)">2</text>
<text x="177.7" y="78.4" transform="rotate(-90 177.7 78.4)">1</text>
<text x="184.7" y="78.7" transform="rotate(-90 184.7 78.7)">2</text>
<text x="199.7" y="78.4" transform="rotate(-90 199.7 78.4)">1</text>
<text x="206.7" y="78.7" transform="rotate(-90 206.7 78.7)">2</text>
<text x="281.5" y="80.1">B</text>
<text x="141.3" y="101.5" transform="rotate(-90 141.3 101.5)">12</text>
<text x="144.8" y="101.5" transform="rotate(-90 144.8 101.5)">11</text>
<text x="148.2" y="101.5" transform="rotate(-90 148.2 101.5)">10</text>
<text x="151.6" y="101.5" transform="rotate(-90 151.6 101.5)">9</text>
<text x="155.1" y="101.5" transform="rotate(-90 155.1 101.5)">8</text>
<text x="158.5" y="101.5" transform="rotate(-90 158.5 101.5)">7</text>
<text x="12.9" y="131.7">C</text>
<text x="141.3" y="129.2" transform="rotate(-90 141.3 129.2)">1</text>
<text x="144.8" y="129.4" transform="rotate(-90 144.8 129.4)">2</text>
<text x="148.2" y="129.4" transform="rotate(-90 148.2 129.4)">3</text>
<text x="151.6" y="129.6" transform="rotate(-90 151.6 129.6)">4</text>
<text x="155.1" y="129.5" transform="rotate(-90 155.1 129.5)">5</text>
<text x="158.5" y="129.6" transform="rotate(-90 158.5 129.6)">6</text>
<text x="281.4" y="131.7">C</text>
<text x="12.9" y="183.3">D</text>
<text x="281.3" y="183.3">D</text>
<text x="32.2" y="205.7">1</text>
<text x="77.9" y="205.7">2</text>
<text x="123.9" y="205.7">3</text>
<text x="169.6" y="205.7">4</text>
<text x="215.6" y="205.7">5</text>
<text x="261.4" y="205.7">6</text>
</g>
<g font-size="3.1" fill="#000080">
<text x="86.8" y="70.8" transform="rotate(90 86.8 70.8)">1</text>
<text x="87.6" y="67">XH2.54-2</text>
<text x="93.8" y="70.6" transform="rotate(90 93.8 70.6)">2</text>
<text x="108.7" y="70.8" transform="rotate(90 108.7 70.8)">1</text>
<text x="109.6" y="67">XH2.54-2</text>
<text x="115.8" y="70.6" transform="rotate(90 115.8 70.6)">2</text>
<text x="130.8" y="70.8" transform="rotate(90 130.8 70.8)">1</text>
<text x="132.3" y="67">XH2.54-2</text>
<text x="137.8" y="70.6" transform="rotate(90 137.8 70.6)">2</text>
<text x="152.9" y="70.8" transform="rotate(90 152.9 70.8)">1</text>
<text x="153.7" y="67">XH2.54-2</text>
<text x="159.8" y="70.6" transform="rotate(90 159.8 70.6)">2</text>
<text x="174.9" y="70.8" transform="rotate(90 174.9 70.8)">1</text>
<text x="175.7" y="67">XH2.54-2</text>
<text x="181.9" y="70.6" transform="rotate(90 181.9 70.6)">2</text>
<text x="196.9" y="70.8" transform="rotate(90 196.9 70.8)">1</text>
<text x="197" y="67">XH2.54-2</text>
<text x="203.9" y="70.6" transform="rotate(90 203.9 70.6)">2</text>
<text x="162.6" y="106.7">DSIND</text>
<text x="162.6" y="110.2">DS1040-06</text>
</g>
<g font-size="3.1" fill="#800000">
<text x="149.9" y="143.9" transform="rotate(-90 149.9 143.9)">5V</text>
<text x="134.8" y="145.3" transform="rotate(-90 134.8 145.3)">GND</text>
<text x="143.1" y="144.7" transform="rotate(-90 143.1 144.7)">24V</text>
<text x="146.5" y="146.1" transform="rotate(-90 146.5 146.1)">12VV</text>
<text x="153.4" y="144.7" transform="rotate(-90 153.4 144.7)">12V</text>
<text x="156.9" y="145.1" transform="rotate(-90 156.9 145.1)">3.3V</text>
<text x="160.3" y="145.3" transform="rotate(-90 160.3 145.3)">VDD</text>
</g>
<g font-size="2.5" fill="#000080">
<text x="141.4" y="114.7" transform="rotate(-90 141.4 114.7)">ON</text>
<text x="162.1" y="115.2" transform="rotate(-90 162.1 115.2)">OFF</text>
</g>
</svg>
